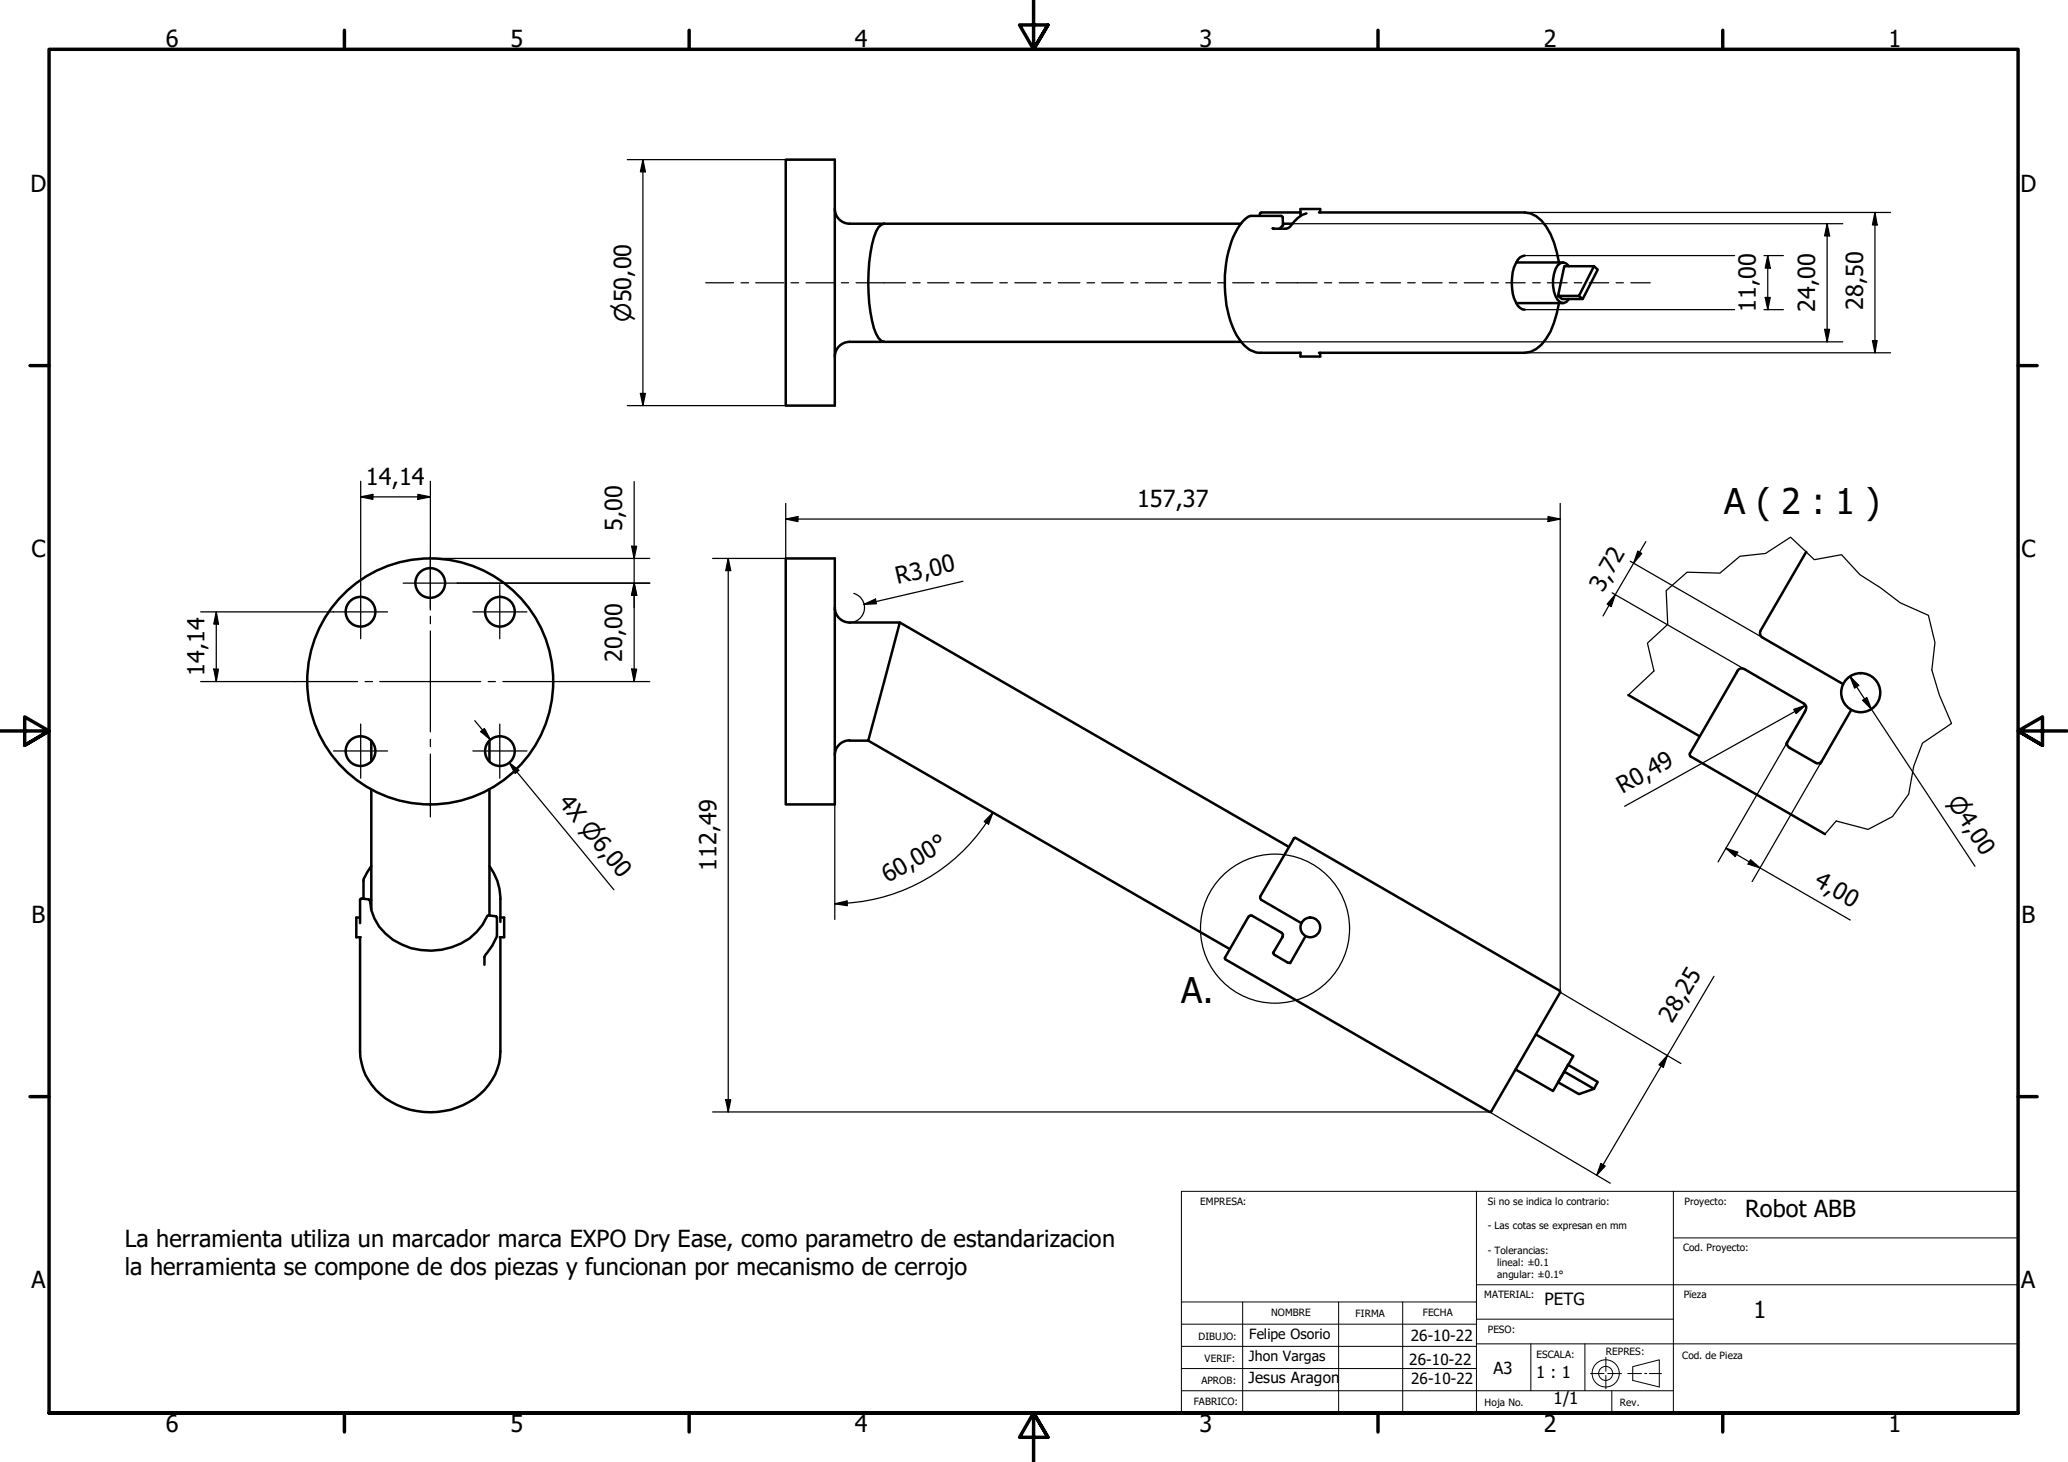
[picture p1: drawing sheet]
<svg xmlns="http://www.w3.org/2000/svg" width="420mm" height="297mm" viewBox="0 0 420 297" stroke-linecap="round" stroke-linejoin="round" font-family="sans-serif">
<!-- layer: Visible (ISO) -->
<g fill="none" stroke="#000" stroke-width=".51">
<path d="M159.6 32.4h10v50h-10zM169.6 42.4a3 3 0 0 0 3 3.1M172.6 45.5h79.6M179.6 45.5l-.5 .1a6.4 6.4 0 0 0-1.9 4.1 38.6 38.6 0 0 0 .3 17l1 2 .6 .6 .5 .2M260 46.5l.7-.7-.1-1.7-.3-.2h-6.2a4.7 4.7 0 0 0-2.6 2.5 24.4 24.4 0 0 0-2.1 16.7 12.2 12.2 0 0 0 4.5 8 3.8 3.8 0 0 0 2.3 .6h8v.7h4v-.7M260.7 45.5h1.9M264.2 43.2h-8l-.2 .3v.4M265.4 43.4a6.5 6.5 0 0 0-3.4 2.8l-.7 .3-2.7-.1M268 43.2h41.8a5.6 5.6 0 0 1 4.3 2.8 18.5 18.5 0 0 1 2.6 7.3M268.2 43.2v-.7h-4v1.4M308 53.3h9.6M309.8 51.9a2.14 2.14 0 0 0-1.8 1.6 9.6 9.6 0 0 0 .4 8.6l.9 .8h.5"/>
<path d="M317.8 54.1h6l-3 6h-4.3zM318.8 54.1a1.32 1.32 0 0 0-2.3-.2 6.8 6.8 0 0 0 0 7l.6 .6 .6 .1 .6-.3 .5-.5M323.8 54.1l.8 .7-3 6M172.6 69.5h79.6M172.6 69.5a3 3 0 0 0-3 3M308 61.6h9.6M316.5 60.1l.9 .7h4.2l-.8-.7M316.7 61.6a17.2 17.2 0 0 1-3.5 8.4l-1.1 .9-1.1 .6-1.2 .2h-41.8M159.6 113.5h10v49.9h-10zM367 112.1l-9.3 16a1.13 1.13 0 0 0 .4 1.4l16.4 9.5M169.6 123.5a3 3 0 0 0 3 3M172.6 126.5h10.2l-6.4 24h-3.8"/>
<path d="M182.8 126.5l79.1 45.6M75.4 150.5v4.2M99.4 150.5v4.2M172.6 150.4a3 3 0 0 0-3 3M176.4 150.5l73.5 42.3M330.8 141.2l14.5 8.4M362.9 151.2l3.7-6.5a1.18 1.18 0 0 0-.1-1.8l-12.1-7a1.05 1.05 0 0 0-1.6 .8l-9.5 16.4v.4l27.5 16M363.2 150.7a.91 .91 0 0 0 .4 1.2l5.2 3a.97 .97 0 0 0 1.3-.2M376.1 144.3l-6.3 10.9M75.4 175.9l-.8 1.3-.7 1.6v3.8M75.4 160.4v24.3M99.4 175.9a11.2 11.2 0 0 1 2.3 6.7v4.7"/>
<path d="M99.4 160.4v25.6M262.9 170.4l-6.9 11.8v.3l.2 .3 8.2 4.8M263.2 170.3h-.3M263.2 170.2l53.7 31.1M73.2 187.6v-4.9l.3-.2 1.4 .2 .3 .2a9.6 9.6 0 0 0 4.6 8 13.8 13.8 0 0 0 17-1.6l1.2-1.4 1.1-1.9 1.7 .2 .2 .2v3.8a13.6 13.6 0 0 1-2.4 4l-.2 .2v1.6M73.2 190.4v23.2a12.5 12.5 0 0 0 8.8 11.4 15.1 15.1 0 0 0 17.9-5.6 11.1 11.1 0 0 0 1.8-5.8v-23.2M73.2 186.4h-.8v4h.9M75.2 182.9h.2M101.7 186.4h.7v4h-.9M248.9 194.6l.1 .3M249 194.9l53.6 31M258.6 193.7l1.9-3.3 .2-.5-.3-.4-6-3.5h-.4l-.4 .4-4.7 8.2"/>
<path d="M258.8 193.4v.5l2.8 1.7h.4l.3-.2M265.2 190.2l-3.1 5.5M312 210.2l7.7 4.4-4.2 7.1-7.6-4.4M316.9 201.3l.1 .3M317 201.6l-14 24.3M317.8 217.7l6 3.5-3 1.1-4.3-2.4zM317.8 217.7l.8-1.4 6 3.5-.8 1.4M303 225.8l-.3 .1"/>
<circle cx="87.4" cy="118.4" r="3"/>
<circle cx="73.2" cy="124.3" r="3"/>
<circle cx="87.4" cy="138.4" r="25"/>
<circle cx="101.6" cy="124.3" r="3"/>
<circle cx="73.2" cy="152.6" r="3"/>
<circle cx="101.6" cy="152.6" r="3"/>
<circle cx="378" cy="140.7" r="4"/>
<circle cx="266.2" cy="188.4" r="2"/>
</g>
<circle cx="258.6" cy="46.4" r=".25" fill="#000"/>
<path d="M330.8 141.2l5.2-4.9-1.3-5.6 4.1-3.8-.3-6.9 4.3-3.7 6.6 .1 4.1-3.4 5.2-.6 5.1-3.3 4.8 4.6 5.5-1 3.8 4.1 4.2 2.6 4 3.1 5.7 2.5 1.3 5.5-.6 5.6 1.5 5.1 2.5 5.8-5.9 4-1.8 4.7-1 5.6-3.3 4.6-5 2.6-6.4-1.7-2.3 2.7" fill="none" stroke="#000" stroke-width=".25"/>
<!-- layer: Contorno de detalle (ISO) -->
<circle cx="259" cy="188.7" r="15.1" fill="none" stroke="#000" stroke-width=".25"/>
<!-- layer: Borde (ISO) -->
<g fill="none" stroke="#000" stroke-width=".7">
<path d="M70 6.1v3.9M140 6.1v3.9M210 0v10l-2.9-4.9h5.8l-2.9 4.9 2.9-4.9M280 6.1v3.9M350 6.1v3.9M6.1 74.3h3.9M410 74.3h3.9M0 148.5h10l-5-2.8v5.7l5-2.9-5 2.9M420 148.5h-10l5-2.8v5.7l-5-2.9 5 2.9M6.1 222.8h3.9M410 222.8h3.9M10 287.1v-277.1h400v277.1h-400h400"/>
<path d="M70 287.1v3.8M140 287.1v3.8M212.9 292l-2.9-4.9 2.9 4.9h-5.8l2.9-4.9v9.9M280 287.1v3.8M350 287.1v3.8"/>
</g>
<g fill="none" stroke="#000" stroke-width=".2">
<path d="M240 242h170v45.1h-170zM300 242v45.1M340 251.5h70M340 242v45.1M240 278.1h60M240 273.5h60M240 269h60M240 264.5h60M252.5 264.5v22.6M272 264.5v22.6M285 264.5v22.6M300 273h110"/>
<path d="M300 261h110M300 268h40M311 273v9.6M322 273v9.6M323.2 279.1h2.7M326.3 275.8v2.8M326.3 279.4v2.8M326.6 279.1h2.8M330.7 279.1h2.8M331.7 277.7l5.4-1.4v5.5l-5.4-1.3zM334.1 279.1h.5M335.1 279.1h2.5"/>
<path d="M240 282.6h100M327.5 282.6v4.5"/>
<circle cx="326.2" cy="279" r="2.76"/>
<circle cx="326.2" cy="279" r="1.43"/>
</g>
<!-- layer: Cota (ISO) -->
<g fill="none" stroke="#000" stroke-width=".25">
<path d="M127.4 32.4h32.2M130.6 32.4l.5 2.5h-1zM130.6 32.4v50M262.6 45.5h111.8M309.8 43.2h74.3M309.8 51.9h42.6M358.4 51.9h3.9M359.2 51.9l.5 2.6h-1.1zM359.2 51.9v11M371.2 45.5l.5 2.4h-1zM371.2 45.5v24M380.9 43.2l.5 2.5h-1z"/>
<path d="M380.9 43.2v28.5M130.1 79.9h1l-.5 2.5zM252.2 69.5h122.2M309.8 71.7h74.3M309.8 62.9h42.6M358.4 62.9h3.9M358.6 60.4h1.1l-.5 2.5zM370.7 66.9h1l-.5 2.6zM380.4 69.2h1l-.5 2.5zM73.3 97.8v21M87.4 97.8v13.2M127.4 82.4h32.2"/>
<path d="M128.8 97.8v40.7M73.3 101l2.5-.6v1.1zM73.3 101h14.1M84.9 100.4l2.5 .6-2.5 .5zM87.5 113.5h44.5M92.9 118.5h39.1M128.3 111h1l-.5 2.5zM128.8 118.5l.5 2.5h-1zM148 113.5l.5 2.4h-1.1zM148 113.5v112.4M159.6 105.5l2.5-.5v1zM159.6 105.5h157.4"/>
<path d="M159.6 102.3v11.2h-14.8M195.6 118.1l-20.1 4.7M314.5 105l2.5 .5-2.5 .5zM317 102.3v99.3l24.5 14.5M331.2 114l26.9 15.5M332.7 112l.9 .4-1.7 2zM334.4 110l-8.7 15.1M40.8 138.5h19.1M40.8 124.3h27M43.4 135.9h1l-.5 2.6zM43.9 124.3l.5 2.5h-1zM43.9 124.3v14.2"/>
<path d="M114.9 138.5h17.1M128.3 135.9h1l-.5 2.6zM173.5 120.6a3 3 0 0 1 2.1 3.3 3 3 0 0 1-3 2.6M175.5 122.8l2.4-1.1 .2 1zM327.5 120.4l26.9 15.5M328.2 120.8l-.9 2.4-.8-.5zM375.9 137.4l1.7 1.8-.8 .6zM375.9 137.4l25.4 38.6M96.5 146.4l3.1 3.9M97.7 148.6l.7-.6 1.2 2.3zM103.4 154.9l2 1.6-.8 .6zM105 156.8l-1.6-1.9 21.3 25.9"/>
<path d="M362.9 151.2l-13.8 23.9M364.4 144.1l2.4-.8-1.9 1.7zM366.8 143.3l-36.7 20.5M369.8 155.2l-13.8 23.9M378.5 142.3l.8-.6 .9 2.4zM169.6 163.4v23.4M201.7 165.1l-.8 2.3-.9-.5zM201.7 165.1a37.2 37.2 0 0 1-29.6 18.4M350.6 172.3l2.5 .9-.5 .8zM350.6 172.3l25.3 14.6M355.7 174.7l1.9 1.6-2.4-.7zM169.6 183.6l2.5-.5v.9z"/>
<path d="M172.1 183.6h-2.5M348.2 198.4l-23.8 40.3M338.8 214.4l-.9 2.4-.8-.5zM144.8 225.9h157.8l24.6 14.5M147.4 223.4h1.1l-.5 2.5zM325.2 236.4l.9 .5-1.7 1.8z"/>
</g>
<g fill="#000">
<path d="M130.6 32.4l.5 2.5h-1zM359.2 51.9l.5 2.6h-1.1zM371.2 45.5l.5 2.4h-1zM380.9 43.2l.5 2.5h-1zM130.1 79.9h1l-.5 2.5zM358.6 60.4h1.1l-.5 2.5zM370.7 66.9h1l-.5 2.6zM380.4 69.2h1l-.5 2.5zM73.3 101l2.5-.6v1.1zM84.9 100.4l2.5 .6-2.5 .5zM128.3 111h1l-.5 2.5zM148 113.5l.5 2.4h-1.1z"/>
<path d="M159.6 105.5l2.5-.5v1zM314.5 105l2.5 .5-2.5 .5zM332.7 112l.9 .4-1.7 2zM43.4 135.9h1l-.5 2.6zM43.9 124.3l.5 2.5h-1zM128.3 135.9h1l-.5 2.6zM128.8 118.5l.5 2.5h-1zM175.5 122.8l2.4-1.1 .2 1zM328.2 120.8l-.9 2.4-.8-.5zM375.9 137.4l1.7 1.8-.8 .6zM97.7 148.6l.7-.6 1.2 2.3zM103.4 154.9l2 1.6-.8 .6z"/>
<path d="M364.4 144.1l2.4-.8-1.9 1.7zM378.5 142.3l.8-.6 .9 2.4zM201.7 165.1l-.8 2.3-.9-.5zM350.6 172.3l2.5 .9-.5 .8zM355.7 174.7l1.9 1.6-2.4-.7zM169.6 183.6l2.5-.5v.9zM338.8 214.4l-.9 2.4-.8-.5zM147.4 223.4h1.1l-.5 2.5zM325.2 236.4l.9 .5-1.7 1.8z"/>
</g>
<!-- layer: Eje (ISO) -->
<g fill="none" stroke="#000" stroke-width=".25">
<path d="M143.4 57.5h5.6M150.6 57.5h1.5M153.5 57.5h5.8M160.7 57.5h1.5M163.8 57.5h5.6M170.9 57.5h1.5M173.9 57.5h10.1M185.5 57.5h1.4M188.5 57.5h4.3M194.3 57.5h1.5M197.3 57.5h4.4M203.1 57.5h1.6"/>
<path d="M206.2 57.5h4.3M212 57.5h1.5M215 57.5h4.4M220.9 57.5h1.5M223.8 57.5h4.4M229.7 57.5h1.5M232.7 57.5h4.3M238.6 57.5h1.5M241.6 57.5h4.3M247.4 57.5h1.5M250.4 57.5h4.4M256.3 57.5h1.4"/>
<path d="M259.3 57.5h8.3M269.1 57.5h1.5M272.1 57.5h3.9M277.6 57.5h1.4M280.5 57.5h4M286 57.5h1.5M289 57.5h4M294.4 57.5h1.6M297.5 57.5h3.9M303 57.5h1.4M305.9 57.5h4M311.4 57.5h1.5"/>
<path d="M314.4 57.5h4M319.8 57.5h1.6M322.9 57.5h3.9M328.4 57.5h1.4M331.3 57.5h4"/>
</g>
<!-- layer: Marca de centro (ISO) -->
<g fill="none" stroke="#000" stroke-width=".25">
<path d="M73.3 118.8v11M81.9 118.5h11M87.4 113v10.9M87.4 111v12.7M101.5 118.8v11M59.9 138.5h12.7M67.8 124.3h10.9M74.2 138.5h1.5M77.2 138.5h20.5M87.4 125.2v1.5M87.4 128.2v20.5M96.1 124.3h11"/>
<path d="M99.2 138.5h1.4M102.2 138.5h12.7M67.8 152.6h10.9M73.3 147.1v11M87.4 150.2v1.5M87.4 153.2v12.8M96.1 152.6h11M101.5 147.1v11"/>
</g>
<g font-size="7.2">
<text x="350.3" y="104.4">A ( 2 : 1 )</text>
<text x="240" y="203.7">A.</text>
</g>
<g font-size="4.8">
<text x="33.7" y="9.6">6</text>
<text x="103.7" y="9.6">5</text>
<text x="173.7" y="9.6">4</text>
<text x="243.7" y="9.6">3</text>
<text x="313.7" y="9.6">2</text>
<text x="383.7" y="9.6">1</text>
<text x="6.2" y="38.9">D</text>
<text x="410.5" y="38.9">D</text>
<text x="356.7" y="63.4" transform="rotate(-90 356.7 63.4)">11,00</text>
<text x="368.8" y="63.4" transform="rotate(-90 368.8 63.4)">24,00</text>
<text x="378.5" y="62.9" transform="rotate(-90 378.5 62.9)">28,50</text>
<text x="74.4" y="98.5">14,14</text>
<text x="126.4" y="107.9" transform="rotate(-90 126.4 107.9)">5,00</text>
<text x="231" y="103">157,37</text>
<text x="6.4" y="113.1">C</text>
<text x="410.7" y="113.1">C</text>
<text x="182.4" y="118.7" transform="rotate(-13 182.4 118.7)">R3,00</text>
<text x="325.6" y="120.4" transform="rotate(-60 325.6 120.4)">3,72</text>
<text x="41.5" y="137.3" transform="rotate(-90 41.5 137.3)">14,14</text>
<text x="126.4" y="134.4" transform="rotate(-90 126.4 134.4)">20,00</text>
<text x="329.6" y="161.3" transform="rotate(-29 329.6 161.3)">R0,49</text>
<text x="113.3" y="163.1" transform="rotate(51 113.3 163.1)">4X ⌀6,00</text>
<text x="145.5" y="177" transform="rotate(-90 145.5 177)">112,49</text>
<text x="180.4" y="179.4" transform="rotate(-30 180.4 179.4)">60,00°</text>
<text x="368.4" y="179.8" transform="rotate(30 368.4 179.8)">4,00</text>
<text x="6.4" y="187.4">B</text>
<text x="410.7" y="187.4">B</text>
<text x="339.7" y="208.1" transform="rotate(-60 339.7 208.1)">28,25</text>
<text x="354.6" y="247.3">Robot ABB</text>
<text x="25.3" y="253.3">La herramienta utiliza un marcador marca EXPO Dry Ease, como parametro de estandarizacion</text>
<text x="6.4" y="261.7">A</text>
<text x="25.3" y="259.1">la herramienta se compone de dos piezas y funcionan por mecanismo de cerrojo</text>
<text x="410.7" y="261.7">A</text>
<text x="356.2" y="267.7">1</text>
<text x="33.7" y="290.9">6</text>
<text x="103.7" y="290.9">5</text>
<text x="173.7" y="290.9">4</text>
<text x="243.7" y="290.9">3</text>
<text x="313.7" y="290.9">2</text>
<text x="383.7" y="290.9">1</text>
</g>
<g font-size="4.6">
<text x="128.2" y="65.4" transform="rotate(-90 128.2 65.4)">⌀50,00</text>
<text x="395.5" y="163" transform="rotate(57 395.5 163)">⌀4,00</text>
</g>
<g font-size="3.4">
<text x="313.8" y="265.2">PETG</text>
<text x="303.4" y="279.1">A3</text>
<text x="312.1" y="279.9">1 : 1</text>
<text x="315.7" y="285.2">1/1</text>
</g>
<g font-size="3.1">
<text x="286.6" y="272.5">26-10-22</text>
<text x="253.7" y="281">Jesus Aragon</text>
<text x="286.3" y="277.4">26-10-22</text>
<text x="286.7" y="281.2">26-10-22</text>
</g>
<g font-size="2.9">
<text x="253.8" y="272">Felipe Osorio</text>
<text x="253.7" y="276.5">Jhon Vargas</text>
</g>
<g font-size="2">
<text x="243.8" y="244.9">EMPRESA:</text>
<text x="302.3" y="244.9">Si no se indica lo contrario:</text>
<text x="342.3" y="244.9">Proyecto:</text>
<text x="302.3" y="249.8">- Las cotas se expresan en mm</text>
<text x="302.3" y="254.7">- Tolerancias:</text>
<text x="304.2" y="257.2">lineal: ±0.1</text>
<text x="341.9" y="254.1">Cod. Proyecto:</text>
<text x="301.6" y="263.8">MATERIAL:</text>
<text x="304.2" y="259.7">angular: ±0.1°</text>
<text x="342.1" y="263.8">Pïeza</text>
<text x="258.3" y="267.4">NOMBRE</text>
<text x="275.4" y="267.6">FIRMA</text>
<text x="289.1" y="267.4">FECHA</text>
<text x="243.5" y="272.2">DIBUJO:</text>
<text x="302.3" y="270.8">PESO:</text>
<text x="312.2" y="275.9">ESCALA:</text>
<text x="326.3" y="275.3">REPRES:</text>
<text x="244.1" y="281.1">APROB:</text>
<text x="244.7" y="276.7">VERIF:</text>
<text x="341.8" y="276">Cod. de Pieza</text>
<text x="242.6" y="285.5">FABRICO:</text>
<text x="301.6" y="285.7">Hoja No.</text>
<text x="329.1" y="285.6">Rev.</text>
</g>
</svg>
